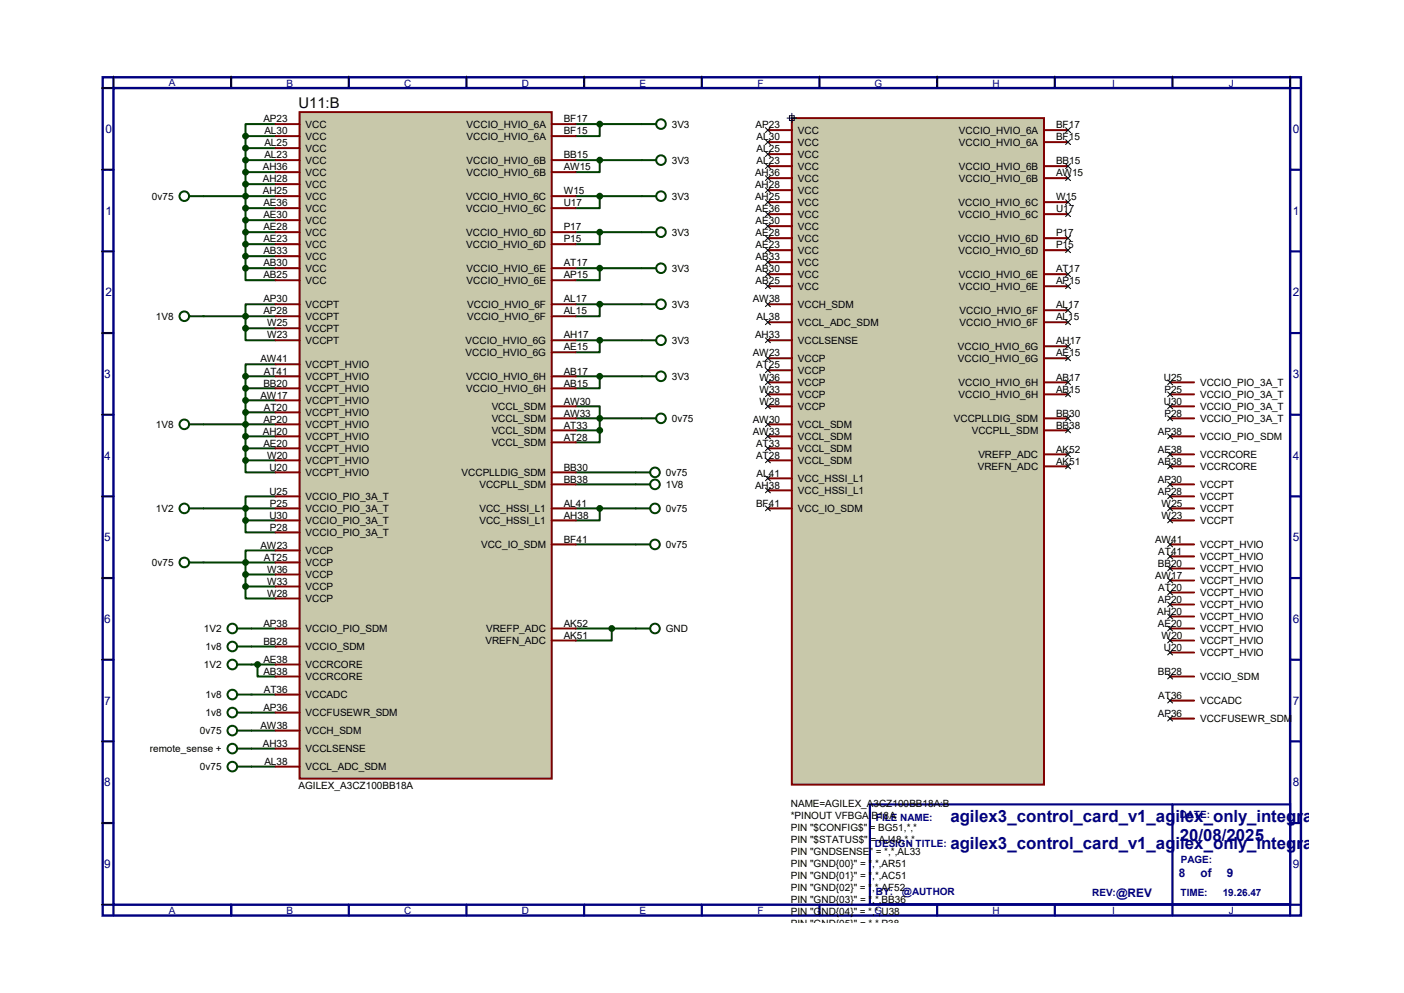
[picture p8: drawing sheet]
<svg xmlns="http://www.w3.org/2000/svg" width="297mm" height="210mm" viewBox="0 0 297 210" stroke-linecap="round" stroke-linejoin="round" font-family="sans-serif">
<path d="M21.7 16.3h253.5v177.3h-253.5zM24 18.6h248.9v172.7h-248.9z" fill="none" stroke="#000080" stroke-width=".51"/>
<g fill="none" stroke="#000080" stroke-width=".47">
<path d="M24 16.3v2.3h-2.3M48.9 16.3v2.3M73.8 16.3v2.3M98.7 16.3v2.3M123.6 16.3v2.3M148.5 16.3v2.3M173.4 16.3v2.3M198.2 16.3v2.3M223.1 16.3v2.3M248 16.3v2.3M272.9 16.3v2.3h2.3M21.7 35.9h2.3"/>
<path d="M272.9 35.9h2.3M21.7 53.2h2.3M272.9 53.2h2.3M21.7 70.4h2.3M272.9 70.4h2.3M21.7 87.7h2.3M272.9 87.7h2.3M21.7 105h2.3M272.9 105h2.3M21.7 122.3h2.3M21.7 139.5h2.3M272.9 122.3h2.3"/>
<path d="M272.9 139.5h2.3M21.7 156.8h2.3M272.9 156.8h2.3M21.7 174.1h2.3M272.9 174.1h2.3M21.7 191.3h2.3v2.3M48.9 191.3v2.3M73.8 191.3v2.3M98.7 191.3v2.3M123.6 191.3v2.3M148.5 191.3v2.3M173.4 191.3v2.3"/>
<path d="M198.2 191.3v2.3M223.1 191.3v2.3M248 191.3v2.3M275.2 191.3h-2.3v2.3"/>
</g>
<g fill="none" stroke="#000" stroke-width=".21">
<path d="M21.5 18.6h2.3M24 16.1v2.3M48.9 16.1v2.3M73.8 16.1v2.3M98.7 16.1v2.3M123.6 16.1v2.3M148.5 16.1v2.3M173.4 16.1v2.3M198.2 16.1l.1 2.3M223.1 16.1l.1 2.3M248 16.1l.1 2.3M272.9 16.1l.1 2.3"/>
<path d="M21.5 35.9h2.3M21.5 53.2h2.3M21.5 70.4h2.3M21.5 87.7h2.3M21.5 105h2.3M21.5 122.3h2.3M21.5 139.5h2.3M21.5 156.8h2.3M21.5 174.1h2.3M21.5 191.3h2.3"/>
</g>
<path d="M184 170.1h88.9v21.1h-88.9z" fill="#fff" stroke="#000080" stroke-width=".47"/>
<path d="M248 170.1v21.1" fill="none" stroke="#000080" stroke-width=".47"/>
<g fill="none" stroke="#004000" stroke-width=".42">
<path d="M51.9 28.8h6.4M51.9 28.8v27.9M51.9 31.3h6.4M51.9 33.9h6.4M51.9 36.4h6.4M51.9 38.9h6.4M58.3 26.2h-6.4v2.6M121.8 33.9h14M121.8 26.2h14M126.9 26.2v2.6h-5.1M126.9 33.9v2.5h-5.1M43.1 41.5h15.2"/>
<path d="M51.9 56.7v2.6h6.4M51.9 44h6.4M51.9 46.6h6.4M51.9 49.1h6.4M51.9 51.6h6.4M51.9 54.2h6.4M51.9 56.7h6.4M121.8 41.5h14M121.8 49.1h14M121.8 56.7h14M126.9 41.5v2.5h-5.1M126.9 49.1v2.5h-5.1"/>
<path d="M126.9 56.7v2.6h-5.1M43.1 66.9h15.2M51.9 69.4v2.6h6.4M51.9 79.6v17.8M51.9 69.4h6.4M51.9 79.6h6.4M58.3 64.3h-6.4v5.1M58.3 77h-6.4v2.6M121.8 64.3h14M121.8 72h14M121.8 79.6h14M126.9 64.3v2.6h-5.1"/>
<path d="M126.9 72v2.5h-5.1M126.9 79.6v2.5h-5.1M43.1 89.7h15.2M51.9 97.4v2.5h6.4M51.9 97.4h6.4M51.9 94.8h6.4M51.9 92.3h6.4M51.9 87.2h6.4M51.9 84.7h6.4M51.9 82.1h6.4M121.8 85.9h5.1v5.1M121.8 99.9h12.7"/>
<path d="M121.8 91h5.1M121.8 88.5h14M126.9 91v2.6h-5.1M43.1 107.5h15.2M43.1 119h15.2M51.9 110.1v2.5h6.4M51.9 110.1h6.4M58.3 105h-6.4v5.1M58.3 116.4h-6.4v7.6M121.8 102.4h12.7M121.8 107.5h12.7M121.8 115.1h12.7"/>
<path d="M126.9 107.5v2.6h-5.1M51.9 124v2.6h6.4M51.9 124h6.4M51.9 121.5h6.4M53.2 136.7h5.1M53.2 132.9h5.1M121.8 132.9h12.7M129.4 132.9v2.6h-7.6M53.2 146.9h5.1M53.2 158.3h5.1M53.2 140.5h5.1M53.2 150.7h5.1"/>
<path d="M53.2 154.5h5.1M54.5 140.5v2.6h3.8M53.2 162.1h5.1"/>
</g>
<path d="M63.4 23.7h53.3v141h-53.3z" fill="#c8c8aa" stroke="#800000" stroke-width=".42"/>
<g fill="none" stroke="#800000" stroke-width=".42">
<path d="M58.3 26.2h5.1M58.3 28.8h5.1M58.3 31.3h5.1M58.3 33.9h5.1M58.3 36.4h5.1M58.3 38.9h5.1M116.7 26.2h5.1M116.7 28.8h5.1M116.7 33.9h5.1M116.7 36.4h5.1M58.3 44h5.1M58.3 49.1h5.1"/>
<path d="M58.3 51.6h5.1M58.3 56.7h5.1M58.3 59.3h5.1M58.3 41.5h5.1M58.3 46.6h5.1M58.3 54.2h5.1M116.7 44h5.1M116.7 49.1h5.1M116.7 51.6h5.1M116.7 56.7h5.1M116.7 59.3h5.1M116.7 41.5h5.1"/>
<path d="M58.3 64.3h5.1M58.3 66.9h5.1M58.3 72h5.1M58.3 79.6h5.1M58.3 69.4h5.1M58.3 77h5.1M116.7 64.3h5.1M116.7 66.9h5.1M116.7 72h5.1M116.7 74.5h5.1M116.7 79.6h5.1M58.3 82.1h5.1"/>
<path d="M58.3 84.7h5.1M58.3 87.2h5.1M58.3 89.7h5.1M58.3 92.3h5.1M58.3 94.8h5.1M58.3 97.4h5.1M58.3 99.9h5.1M116.7 82.1h5.1M116.7 99.9h5.1M116.7 88.5h5.1M116.7 85.9h5.1M116.7 91h5.1"/>
<path d="M116.7 93.6h5.1M58.3 105h5.1M58.3 107.5h5.1M58.3 110.1h5.1M58.3 112.6h5.1M58.3 116.4h5.1M58.3 119h5.1M116.7 107.5h5.1M116.7 110.1h5.1M116.7 102.4h5.1M116.7 115.1h5.1M58.3 132.9h5.1"/>
<path d="M58.3 136.7h5.1M58.3 121.5h5.1M58.3 124h5.1M58.3 126.6h5.1M116.7 132.9h5.1M116.7 135.5h5.1M58.3 140.5h5.1M58.3 143.1h5.1M58.3 146.9h5.1M58.3 150.7h5.1M58.3 154.5h5.1M58.3 158.3h5.1"/>
<path d="M58.3 162.1h5.1"/>
</g>
<g fill="none" stroke="#004000" stroke-width=".42">
<path d="M135.8 26.2h3M135.8 33.9h3M40 41.5h3.1M135.8 41.5h3M135.8 49.1h3M135.8 56.7h3M40 66.9h3.1M135.8 64.3h3M135.8 72h3M135.8 79.6h3M40 89.7h3.1M134.5 99.9h3"/>
<path d="M135.8 88.5h3M40 107.5h3.1M40 119h3.1M134.5 102.4h3M134.5 107.5h3M134.5 115.1h3M50.2 136.7h3M50.2 132.9h3M134.5 132.9h3M50.2 146.9h3M50.2 158.3h3M50.2 140.5h3"/>
<path d="M50.2 150.7h3M50.2 154.5h3M50.2 162.1h3"/>
<circle cx="139.8" cy="26.2" r="1.02"/>
<circle cx="139.8" cy="33.9" r="1.02"/>
<circle cx="39" cy="41.5" r="1.02"/>
<circle cx="139.8" cy="56.7" r="1.02"/>
<circle cx="139.8" cy="41.5" r="1.02"/>
<circle cx="139.8" cy="49.1" r="1.02"/>
<circle cx="39" cy="66.9" r="1.02"/>
<circle cx="139.8" cy="72" r="1.02"/>
<circle cx="139.8" cy="79.6" r="1.02"/>
<circle cx="139.8" cy="64.3" r="1.02"/>
<circle cx="39" cy="89.7" r="1.02"/>
<circle cx="138.6" cy="99.9" r="1.02"/>
<circle cx="139.8" cy="88.5" r="1.02"/>
<circle cx="39" cy="107.5" r="1.02"/>
<circle cx="39" cy="119" r="1.02"/>
<circle cx="138.6" cy="102.4" r="1.02"/>
<circle cx="138.6" cy="115.1" r="1.02"/>
<circle cx="138.6" cy="107.5" r="1.02"/>
<circle cx="49.1" cy="136.7" r="1.02"/>
<circle cx="49.1" cy="132.9" r="1.02"/>
<circle cx="138.6" cy="132.9" r="1.02"/>
<circle cx="49.1" cy="140.5" r="1.02"/>
<circle cx="49.1" cy="154.5" r="1.02"/>
<circle cx="49.1" cy="158.3" r="1.02"/>
<circle cx="49.1" cy="150.7" r="1.02"/>
<circle cx="49.1" cy="146.9" r="1.02"/>
<circle cx="49.1" cy="162.1" r="1.02"/>
</g>
<g fill="#004000" stroke="#004000" stroke-width=".42">
<circle cx="51.9" cy="28.8" r=".51"/>
<circle cx="51.9" cy="31.3" r=".51"/>
<circle cx="51.9" cy="33.9" r=".51"/>
<circle cx="51.9" cy="36.4" r=".51"/>
<circle cx="51.9" cy="38.9" r=".51"/>
<circle cx="51.9" cy="41.5" r=".51"/>
<circle cx="51.9" cy="44" r=".51"/>
<circle cx="51.9" cy="46.6" r=".51"/>
<circle cx="51.9" cy="49.1" r=".51"/>
<circle cx="51.9" cy="51.6" r=".51"/>
<circle cx="51.9" cy="54.2" r=".51"/>
<circle cx="51.9" cy="56.7" r=".51"/>
<circle cx="51.9" cy="69.4" r=".51"/>
<circle cx="51.9" cy="66.9" r=".51"/>
<circle cx="126.9" cy="26.2" r=".51"/>
<circle cx="126.9" cy="33.9" r=".51"/>
<circle cx="126.9" cy="41.5" r=".51"/>
<circle cx="126.9" cy="49.1" r=".51"/>
<circle cx="126.9" cy="56.7" r=".51"/>
<circle cx="126.9" cy="64.3" r=".51"/>
<circle cx="126.9" cy="72" r=".51"/>
<circle cx="126.9" cy="79.6" r=".51"/>
<circle cx="126.9" cy="91" r=".51"/>
<circle cx="126.9" cy="88.5" r=".51"/>
<circle cx="51.9" cy="97.4" r=".51"/>
<circle cx="51.9" cy="94.8" r=".51"/>
<circle cx="51.9" cy="92.3" r=".51"/>
<circle cx="51.9" cy="89.7" r=".51"/>
<circle cx="51.9" cy="87.2" r=".51"/>
<circle cx="51.9" cy="84.7" r=".51"/>
<circle cx="51.9" cy="82.1" r=".51"/>
<circle cx="51.9" cy="79.6" r=".51"/>
<circle cx="51.9" cy="110.1" r=".51"/>
<circle cx="51.9" cy="107.5" r=".51"/>
<circle cx="51.9" cy="124" r=".51"/>
<circle cx="51.9" cy="121.5" r=".51"/>
<circle cx="51.9" cy="119" r=".51"/>
<circle cx="54.5" cy="140.5" r=".51"/>
<circle cx="126.9" cy="107.5" r=".51"/>
<circle cx="129.4" cy="132.9" r=".51"/>
</g>
<path d="M167.5 25h53.4v140.9h-53.4z" fill="#c8c8aa" stroke="#800000" stroke-width=".42"/>
<path d="M166.5 25h2M167 24.5h1v1h-1zM167.5 24v2" fill="none" stroke="#000040" stroke-width=".21"/>
<g fill="none" stroke="#800000" stroke-width=".42">
<path d="M162.4 27.5h5.1M162.4 30.1h5.1M162.4 32.6h5.1M162.4 35.1h5.1M162.4 37.7h5.1M220.9 27.5h5M220.9 30.1h5M220.9 35.1h5M220.9 37.7h5M162.4 45.3h5.1M162.4 50.4h5.1M162.4 52.9h5.1"/>
<path d="M162.4 58h5.1M162.4 40.2h5.1M162.4 42.8h5.1M162.4 47.8h5.1M162.4 55.5h5.1M220.9 45.3h5M220.9 50.4h5M220.9 52.9h5M220.9 58h5M220.9 42.8h5M162.4 60.5h5.1M162.4 68.2h5.1"/>
<path d="M162.4 75.8h5.1M162.4 64.3h5.1M162.4 72h5.1M162.4 78.3h5.1M220.9 60.5h5M220.9 65.6h5M220.9 68.2h5M220.9 73.2h5M220.9 75.8h5M162.4 80.9h5.1M162.4 83.4h5.1M162.4 85.9h5.1"/>
<path d="M162.4 92.3h5.1M162.4 89.7h5.1M162.4 94.8h5.1M162.4 97.4h5.1M220.9 80.9h5M220.9 83.4h5M220.9 88.5h5M220.9 96.1h5M220.9 98.6h5M220.9 91h5M247.5 80.9h5.1M247.5 83.4h5.1"/>
<path d="M247.5 85.9h5.1M247.5 88.5h5.1M247.5 92.3h5.1M247.5 96.1h5.1M247.5 98.6h5.1M162.4 107.5h5.1M162.4 101.2h5.1M162.4 103.7h5.1M247.5 102.4h5.1M247.5 105h5.1M247.5 107.5h5.1M247.5 110.1h5.1"/>
<path d="M247.5 115.1h5.1M247.5 117.7h5.1M247.5 120.2h5.1M247.5 122.8h5.1M247.5 125.3h5.1M247.5 127.8h5.1M247.5 130.4h5.1M247.5 132.9h5.1M247.5 135.5h5.1M247.5 138h5.1M247.5 143.1h5.1M247.5 148.2h5.1"/>
<path d="M247.5 152h5.1"/>
</g>
<g fill="none" stroke="#000" stroke-width=".21">
<path d="M161.9 27l1.1 1M161.9 29.5l1.1 1.1M161.9 32.1l1.1 1M161.9 34.6l1.1 1M161.9 37.2l1.1 1M161.9 39.7l1.1 1M163 27l-1.1 1M163 29.5l-1.1 1.1M163 32.1l-1.1 1M163 34.6l-1.1 1M163 37.2l-1.1 1M163 39.7l-1.1 1"/>
<path d="M225.4 34.6l1.1 1M225.4 37.2l1.1 1M225.4 27l1.1 1M225.4 29.5l1.1 1.1M226.5 34.6l-1.1 1M226.5 37.2l-1.1 1M226.5 27l-1.1 1M226.5 29.5l-1.1 1.1M161.9 42.2l1.1 1.1M161.9 44.8l1.1 1M161.9 47.3l1.1 1M161.9 49.9l1.1 1"/>
<path d="M161.9 52.4l1.1 1M161.9 54.9l1.1 1.1M161.9 57.5l1.1 1M163 42.2l-1.1 1.1M163 44.8l-1.1 1M163 47.3l-1.1 1M163 49.9l-1.1 1M163 52.4l-1.1 1M163 54.9l-1.1 1.1M163 57.5l-1.1 1M225.4 44.8l1.1 1M225.4 49.9l1.1 1"/>
<path d="M225.4 52.4l1.1 1M225.4 57.5l1.1 1M225.4 42.2l1.1 1.1M226.5 44.8l-1.1 1M226.5 49.9l-1.1 1M226.5 52.4l-1.1 1M226.5 57.5l-1.1 1M226.5 42.2l-1.1 1.1M161.9 60l1.1 1M161.9 63.8l1.1 1.1M161.9 71.5l1.1 1M161.9 67.6l1.1 1.1"/>
<path d="M161.9 75.3l1.1 1M161.9 77.8l1.1 1M163 60l-1.1 1M163 63.8l-1.1 1.1M163 71.5l-1.1 1M163 67.6l-1.1 1.1M163 75.3l-1.1 1M163 77.8l-1.1 1M225.4 60l1.1 1M225.4 65.1l1.1 1M225.4 67.6l1.1 1.1M225.4 72.7l1.1 1"/>
<path d="M225.4 75.3l1.1 1M226.5 60l-1.1 1M226.5 65.1l-1.1 1M226.5 67.6l-1.1 1.1M226.5 72.7l-1.1 1M226.5 75.3l-1.1 1M161.9 91.8l1.1 1M161.9 89.2l1.1 1.1M161.9 94.3l1.1 1M161.9 96.9l1.1 1M161.9 80.3l1.1 1.1M161.9 82.9l1.1 1"/>
<path d="M161.9 85.4l1.1 1M163 91.8l-1.1 1M163 89.2l-1.1 1.1M163 94.3l-1.1 1M163 96.9l-1.1 1M163 80.3l-1.1 1.1M163 82.9l-1.1 1M163 85.4l-1.1 1M225.4 80.3l1.1 1.1M225.4 82.9l1.1 1M225.4 88l1.1 1M225.4 90.5l1.1 1"/>
<path d="M225.4 95.6l1.1 1M225.4 98.1l1.1 1M226.5 80.3l-1.1 1.1M226.5 82.9l-1.1 1M226.5 88l-1.1 1M226.5 90.5l-1.1 1M226.5 95.6l-1.1 1M226.5 98.1l-1.1 1M247 80.3l1.1 1.1M247 82.9l1.1 1M247 85.4l1.1 1M247 88l1.1 1"/>
<path d="M247 91.8l1.1 1M247 95.6l1.1 1M247 98.1l1.1 1M248.1 80.3l-1.1 1.1M248.1 82.9l-1.1 1M248.1 85.4l-1.1 1M248.1 88l-1.1 1M248.1 91.8l-1.1 1M248.1 95.6l-1.1 1M248.1 98.1l-1.1 1M161.9 100.7l1.1 1M161.9 103.2l1.1 1"/>
<path d="M161.9 107l1.1 1M163 100.7l-1.1 1M163 103.2l-1.1 1M163 107l-1.1 1M247 101.9l1.1 1.1M247 104.5l1.1 1M247 107l1.1 1M247 109.6l1.1 1M247 114.6l1.1 1.1M247 117.2l1.1 1M247 119.7l1.1 1M248.1 101.9l-1.1 1.1"/>
<path d="M248.1 104.5l-1.1 1M248.1 107l-1.1 1M248.1 109.6l-1.1 1M248.1 114.6l-1.1 1.1M248.1 117.2l-1.1 1M248.1 119.7l-1.1 1M247 122.3l1.1 1M247 124.8l1.1 1M247 127.3l1.1 1.1M247 129.9l1.1 1M247 132.4l1.1 1M247 135l1.1 1"/>
<path d="M247 137.5l1.1 1M248.1 122.3l-1.1 1M248.1 124.8l-1.1 1M248.1 127.3l-1.1 1.1M248.1 129.9l-1.1 1M248.1 132.4l-1.1 1M248.1 135l-1.1 1M248.1 137.5l-1.1 1M247 142.6l1.1 1M247 147.7l1.1 1M247 151.5l1.1 1M248.1 142.6l-1.1 1"/>
<path d="M248.1 147.7l-1.1 1M248.1 151.5l-1.1 1"/>
</g>
<g font-size="3.6" fill="#000080">
<text x="201" y="173.8">agilex3_control_card_v1_agilex_only_integrated_magneti</text>
<text x="201" y="179.6">agilex3_control_card_v1_agilex_only_integrated_magneti</text>
<text x="249.6" y="177.8">20/08/2025</text>
</g>
<text font-size="3.1" x="63.2" y="22.8">U11:B</text>
<g font-size="2.5" fill="#000080">
<text x="22.3" y="28.2">0</text>
<text x="273.5" y="28.2">0</text>
<text x="22.3" y="45.4">1</text>
<text x="273.5" y="45.4">1</text>
<text x="22.3" y="62.7">2</text>
<text x="273.5" y="62.7">2</text>
<text x="22.1" y="80">3</text>
<text x="273.5" y="80">3</text>
<text x="22.1" y="97.2">4</text>
<text x="273.5" y="97.2">4</text>
<text x="22.1" y="114.5">5</text>
<text x="273.5" y="114.5">5</text>
<text x="22.1" y="131.8">6</text>
<text x="273.5" y="131.8">6</text>
<text x="22.1" y="149.1">7</text>
<text x="273.5" y="149.1">7</text>
<text x="22.1" y="166.3">8</text>
<text x="273.5" y="166.3">8</text>
<text x="22.1" y="183.6">9</text>
<text x="249.4" y="185.5">8</text>
<text x="254" y="185.5">of</text>
<text x="259.5" y="185.5">9</text>
<text x="273.5" y="183.6">9</text>
<text x="236.1" y="189.6">@REV</text>
</g>
<g font-size="2.1" fill="#000080">
<text x="35.7" y="18.1">A</text>
<text x="60.6" y="18.4">B</text>
<text x="85.5" y="18.4">C</text>
<text x="110.4" y="18.4">D</text>
<text x="135.3" y="18.4">E</text>
<text x="160.3" y="18.4">F</text>
<text x="185" y="18.4">G</text>
<text x="209.9" y="18.4">H</text>
<text x="235.3" y="18.4">I</text>
<text x="260" y="18.4">J</text>
<text x="185.3" y="173.6">FILE NAME:</text>
<text x="249.6" y="173.1">DATE:</text>
<text x="185.1" y="179.1">DESIGN TITLE:</text>
<text x="249.8" y="182.5">PAGE:</text>
<text x="185.3" y="189.4">BY:</text>
<text x="190.9" y="189.4">@AUTHOR</text>
<text x="231.1" y="189.5">REV:</text>
<text x="249.7" y="189.5">TIME:</text>
<text x="258.7" y="189.5">19.26.47</text>
<text x="35.7" y="193.4">A</text>
<text x="60.6" y="193.4">B</text>
<text x="85.5" y="193.4">C</text>
<text x="110.4" y="193.4">D</text>
<text x="135.3" y="193.4">E</text>
<text x="160.3" y="193.4">F</text>
<text x="185" y="193.4">G</text>
<text x="209.9" y="193.4">H</text>
<text x="235.3" y="193.4">I</text>
<text x="260" y="193.4">J</text>
</g>
<g font-size="2.1">
<text x="55.7" y="25.9">AP23</text>
<text x="55.9" y="28.4">AL30</text>
<text x="64.6" y="27">VCC</text>
<text x="64.6" y="29.5">VCC</text>
<text x="98.7" y="27">VCCIO_HVIO_6A</text>
<text x="98.7" y="29.5">VCCIO_HVIO_6A</text>
<text x="119.3" y="25.9">BF17</text>
<text x="119.3" y="28.4">BF15</text>
<text x="142.1" y="27">3V3</text>
<text x="159.9" y="27.1">AP23</text>
<text x="160.1" y="29.7">AL30</text>
<text x="168.8" y="28.3">VCC</text>
<text x="202.9" y="28.3">VCCIO_HVIO_6A</text>
<text x="223.4" y="27.1">BF17</text>
<text x="223.4" y="29.7">BF15</text>
<text x="55.9" y="30.9">AL25</text>
<text x="55.9" y="33.5">AL23</text>
<text x="64.6" y="32.1">VCC</text>
<text x="64.6" y="34.6">VCC</text>
<text x="98.7" y="34.6">VCCIO_HVIO_6B</text>
<text x="119.3" y="33.5">BB15</text>
<text x="142.1" y="34.6">3V3</text>
<text x="160.1" y="32.2">AL25</text>
<text x="160.1" y="34.8">AL23</text>
<text x="168.8" y="30.8">VCC</text>
<text x="168.8" y="33.4">VCC</text>
<text x="168.8" y="35.9">VCC</text>
<text x="202.9" y="35.9">VCCIO_HVIO_6B</text>
<text x="202.9" y="30.8">VCCIO_HVIO_6A</text>
<text x="223.4" y="34.8">BB15</text>
<text x="55.6" y="36">AH36</text>
<text x="55.6" y="38.6">AH28</text>
<text x="55.6" y="41.1">AH25</text>
<text x="64.6" y="37.2">VCC</text>
<text x="64.6" y="39.7">VCC</text>
<text x="98.7" y="37.2">VCCIO_HVIO_6B</text>
<text x="119.3" y="36">AW15</text>
<text x="119.3" y="41.1">W15</text>
<text x="159.7" y="37.3">AH36</text>
<text x="159.7" y="39.8">AH28</text>
<text x="168.8" y="38.4">VCC</text>
<text x="168.8" y="41">VCC</text>
<text x="202.9" y="38.4">VCCIO_HVIO_6B</text>
<text x="223.4" y="37.3">AW15</text>
<text x="32.1" y="42.2">0v75</text>
<text x="55.7" y="43.6">AE36</text>
<text x="55.7" y="46.2">AE30</text>
<text x="64.6" y="42.2">VCC</text>
<text x="64.6" y="44.8">VCC</text>
<text x="64.6" y="47.3">VCC</text>
<text x="98.6" y="44.8">VCCIO_HVIO_6C</text>
<text x="98.6" y="42.2">VCCIO_HVIO_6C</text>
<text x="119.3" y="43.6">U17</text>
<text x="142.1" y="42.2">3V3</text>
<text x="159.7" y="42.4">AH25</text>
<text x="159.9" y="44.9">AE36</text>
<text x="159.9" y="47.5">AE30</text>
<text x="168.8" y="43.5">VCC</text>
<text x="168.8" y="46.1">VCC</text>
<text x="202.8" y="46.1">VCCIO_HVIO_6C</text>
<text x="202.8" y="43.5">VCCIO_HVIO_6C</text>
<text x="223.4" y="44.9">U17</text>
<text x="223.4" y="42.4">W15</text>
<text x="55.7" y="48.7">AE28</text>
<text x="55.7" y="51.3">AE23</text>
<text x="55.7" y="53.8">AB33</text>
<text x="64.6" y="49.9">VCC</text>
<text x="64.6" y="52.4">VCC</text>
<text x="98.6" y="49.9">VCCIO_HVIO_6D</text>
<text x="98.6" y="52.4">VCCIO_HVIO_6D</text>
<text x="119.3" y="48.7">P17</text>
<text x="119.3" y="51.3">P15</text>
<text x="142.1" y="49.9">3V3</text>
<text x="159.9" y="50">AE28</text>
<text x="159.9" y="52.5">AE23</text>
<text x="168.8" y="48.6">VCC</text>
<text x="168.8" y="51.1">VCC</text>
<text x="168.8" y="53.7">VCC</text>
<text x="202.8" y="51.1">VCCIO_HVIO_6D</text>
<text x="202.8" y="53.7">VCCIO_HVIO_6D</text>
<text x="223.4" y="50">P17</text>
<text x="223.4" y="52.5">P15</text>
<text x="55.7" y="56.3">AB30</text>
<text x="55.7" y="58.9">AB25</text>
<text x="64.6" y="54.9">VCC</text>
<text x="64.6" y="57.5">VCC</text>
<text x="98.7" y="57.5">VCCIO_HVIO_6E</text>
<text x="119.3" y="56.3">AT17</text>
<text x="119.3" y="58.9">AP15</text>
<text x="142.1" y="57.5">3V3</text>
<text x="159.9" y="55.1">AB33</text>
<text x="159.9" y="57.6">AB30</text>
<text x="168.8" y="56.2">VCC</text>
<text x="168.8" y="58.8">VCC</text>
<text x="202.9" y="58.8">VCCIO_HVIO_6E</text>
<text x="223.4" y="57.6">AT17</text>
<text x="55.7" y="64">AP30</text>
<text x="64.6" y="60">VCC</text>
<text x="64.6" y="65.1">VCCPT</text>
<text x="98.7" y="60">VCCIO_HVIO_6E</text>
<text x="98.8" y="65.1">VCCIO_HVIO_6F</text>
<text x="119.3" y="64">AL17</text>
<text x="142.1" y="65.1">3V3</text>
<text x="159.3" y="64">AW38</text>
<text x="159.9" y="60.2">AB25</text>
<text x="168.8" y="61.3">VCC</text>
<text x="168.8" y="65.1">VCCH_SDM</text>
<text x="202.9" y="61.3">VCCIO_HVIO_6E</text>
<text x="223.4" y="60.2">AP15</text>
<text x="223.4" y="65.2">AL17</text>
<text x="33" y="67.6">1V8</text>
<text x="55.7" y="66.5">AP28</text>
<text x="56.5" y="69">W25</text>
<text x="56.5" y="71.6">W23</text>
<text x="64.6" y="67.6">VCCPT</text>
<text x="64.6" y="70.2">VCCPT</text>
<text x="98.8" y="67.6">VCCIO_HVIO_6F</text>
<text x="119.3" y="66.5">AL15</text>
<text x="119.3" y="71.6">AH17</text>
<text x="159.7" y="71.6">AH33</text>
<text x="160.1" y="67.8">AL38</text>
<text x="168.8" y="68.9">VCCL_ADC_SDM</text>
<text x="203" y="66.4">VCCIO_HVIO_6F</text>
<text x="203" y="68.9">VCCIO_HVIO_6F</text>
<text x="223.4" y="67.8">AL15</text>
<text x="55.1" y="76.7">AW41</text>
<text x="64.6" y="72.7">VCCPT</text>
<text x="64.6" y="77.8">VCCPT_HVIO</text>
<text x="98.5" y="72.7">VCCIO_HVIO_6G</text>
<text x="98.5" y="75.3">VCCIO_HVIO_6G</text>
<text x="119.3" y="74.1">AE15</text>
<text x="142.1" y="72.7">3V3</text>
<text x="159.3" y="75.4">AW23</text>
<text x="159.9" y="77.9">AT25</text>
<text x="168.8" y="72.7">VCCLSENSE</text>
<text x="168.8" y="76.5">VCCP</text>
<text x="202.6" y="74">VCCIO_HVIO_6G</text>
<text x="202.6" y="76.5">VCCIO_HVIO_6G</text>
<text x="223.4" y="72.9">AH17</text>
<text x="223.4" y="75.4">AE15</text>
<text x="55.7" y="81.7">BB20</text>
<text x="55.8" y="79.2">AT41</text>
<text x="64.6" y="80.3">VCCPT_HVIO</text>
<text x="64.6" y="82.9">VCCPT_HVIO</text>
<text x="98.6" y="80.3">VCCIO_HVIO_6H</text>
<text x="98.6" y="82.9">VCCIO_HVIO_6H</text>
<text x="119.3" y="79.2">AB17</text>
<text x="119.3" y="81.7">AB15</text>
<text x="142.1" y="80.3">3V3</text>
<text x="160.7" y="80.5">W36</text>
<text x="160.7" y="83">W33</text>
<text x="168.8" y="79.1">VCCP</text>
<text x="168.8" y="81.6">VCCP</text>
<text x="202.8" y="81.6">VCCIO_HVIO_6H</text>
<text x="223.4" y="80.5">AB17</text>
<text x="223.4" y="83">AB15</text>
<text x="246.2" y="80.5">U25</text>
<text x="246.3" y="83">P25</text>
<text x="253.9" y="81.6">VCCIO_PIO_3A_T</text>
<text x="55.1" y="84.3">AW17</text>
<text x="55.7" y="89.4">AP20</text>
<text x="55.8" y="86.8">AT20</text>
<text x="64.6" y="85.4">VCCPT_HVIO</text>
<text x="64.6" y="88">VCCPT_HVIO</text>
<text x="104" y="89.2">VCCL_SDM</text>
<text x="104" y="86.7">VCCL_SDM</text>
<text x="119.3" y="88.1">AW33</text>
<text x="119.3" y="85.6">AW30</text>
<text x="142.1" y="89.2">0v75</text>
<text x="159.3" y="89.4">AW30</text>
<text x="160.7" y="85.6">W28</text>
<text x="168.8" y="84.2">VCCP</text>
<text x="168.8" y="86.7">VCCP</text>
<text x="201.8" y="89.2">VCCPLLDIG_SDM</text>
<text x="202.8" y="84.2">VCCIO_HVIO_6H</text>
<text x="223.4" y="88.1">BB30</text>
<text x="246.2" y="85.6">U30</text>
<text x="246.3" y="88.1">P28</text>
<text x="253.9" y="84.2">VCCIO_PIO_3A_T</text>
<text x="253.9" y="86.7">VCCIO_PIO_3A_T</text>
<text x="253.9" y="89.2">VCCIO_PIO_3A_T</text>
<text x="33" y="90.5">1V8</text>
<text x="55.6" y="91.9">AH20</text>
<text x="55.7" y="94.4">AE20</text>
<text x="64.6" y="90.5">VCCPT_HVIO</text>
<text x="64.6" y="93">VCCPT_HVIO</text>
<text x="64.6" y="95.6">VCCPT_HVIO</text>
<text x="104" y="91.8">VCCL_SDM</text>
<text x="104" y="94.3">VCCL_SDM</text>
<text x="119.3" y="90.6">AT33</text>
<text x="119.3" y="93.2">AT28</text>
<text x="159.3" y="91.9">AW33</text>
<text x="159.9" y="94.4">AT33</text>
<text x="168.8" y="93">VCCL_SDM</text>
<text x="168.8" y="90.5">VCCL_SDM</text>
<text x="168.8" y="95.6">VCCL_SDM</text>
<text x="205.6" y="91.8">VCCPLL_SDM</text>
<text x="223.4" y="90.6">BB38</text>
<text x="223.4" y="95.7">AK52</text>
<text x="244.9" y="91.9">AP38</text>
<text x="244.9" y="95.7">AE38</text>
<text x="253.9" y="93">VCCIO_PIO_SDM</text>
<text x="56.5" y="97">W20</text>
<text x="57" y="99.5">U20</text>
<text x="64.6" y="98.1">VCCPT_HVIO</text>
<text x="64.6" y="100.7">VCCPT_HVIO</text>
<text x="97.7" y="100.7">VCCPLLDIG_SDM</text>
<text x="119.3" y="99.5">BB30</text>
<text x="140.8" y="100.7">0v75</text>
<text x="159.9" y="97">AT28</text>
<text x="160.1" y="100.8">AL41</text>
<text x="168.8" y="98.1">VCCL_SDM</text>
<text x="168.8" y="101.9">VCC_HSSI_L1</text>
<text x="206.8" y="99.4">VREFN_ADC</text>
<text x="207" y="96.9">VREFP_ADC</text>
<text x="223.4" y="98.3">AK51</text>
<text x="244.9" y="98.3">AB38</text>
<text x="253.9" y="96.9">VCCRCORE</text>
<text x="253.9" y="99.4">VCCRCORE</text>
<text x="57" y="104.6">U25</text>
<text x="57.1" y="107.1">P25</text>
<text x="64.6" y="105.7">VCCIO_PIO_3A_T</text>
<text x="101.4" y="103.2">VCCPLL_SDM</text>
<text x="119.3" y="102.1">BB38</text>
<text x="119.3" y="107.1">AL41</text>
<text x="140.8" y="103.2">1V8</text>
<text x="159.7" y="103.3">AH38</text>
<text x="159.9" y="107.1">BF41</text>
<text x="168.8" y="104.5">VCC_HSSI_L1</text>
<text x="244.9" y="102.1">AP30</text>
<text x="244.9" y="104.6">AP28</text>
<text x="245.7" y="107.1">W25</text>
<text x="253.9" y="103.2">VCCPT</text>
<text x="253.9" y="105.7">VCCPT</text>
<text x="33" y="108.3">1V2</text>
<text x="57" y="109.7">U30</text>
<text x="57.1" y="112.2">P28</text>
<text x="64.6" y="108.3">VCCIO_PIO_3A_T</text>
<text x="64.6" y="110.8">VCCIO_PIO_3A_T</text>
<text x="64.6" y="113.4">VCCIO_PIO_3A_T</text>
<text x="101.4" y="108.3">VCC_HSSI_L1</text>
<text x="101.4" y="110.8">VCC_HSSI_L1</text>
<text x="119.3" y="109.7">AH38</text>
<text x="140.8" y="108.3">0v75</text>
<text x="168.8" y="108.3">VCC_IO_SDM</text>
<text x="245.7" y="109.7">W23</text>
<text x="253.9" y="108.3">VCCPT</text>
<text x="253.9" y="110.8">VCCPT</text>
<text x="32.1" y="119.7">0v75</text>
<text x="55.1" y="116">AW23</text>
<text x="55.8" y="118.6">AT25</text>
<text x="64.6" y="117.2">VCCP</text>
<text x="64.6" y="119.7">VCCP</text>
<text x="101.8" y="115.9">VCC_IO_SDM</text>
<text x="119.3" y="114.8">BF41</text>
<text x="140.8" y="115.9">0v75</text>
<text x="244.3" y="114.8">AW41</text>
<text x="244.9" y="119.8">BB20</text>
<text x="245" y="117.3">AT41</text>
<text x="253.9" y="115.9">VCCPT_HVIO</text>
<text x="253.9" y="118.4">VCCPT_HVIO</text>
<text x="56.5" y="121.1">W36</text>
<text x="56.5" y="123.7">W33</text>
<text x="64.6" y="122.3">VCCP</text>
<text x="64.6" y="124.8">VCCP</text>
<text x="244.3" y="122.4">AW17</text>
<text x="245" y="124.9">AT20</text>
<text x="253.9" y="121">VCCPT_HVIO</text>
<text x="253.9" y="123.5">VCCPT_HVIO</text>
<text x="56.5" y="126.2">W28</text>
<text x="64.6" y="127.3">VCCP</text>
<text x="244.8" y="130">AH20</text>
<text x="244.9" y="127.5">AP20</text>
<text x="253.9" y="126.1">VCCPT_HVIO</text>
<text x="253.9" y="128.6">VCCPT_HVIO</text>
<text x="253.9" y="131.1">VCCPT_HVIO</text>
<text x="43.1" y="133.7">1V2</text>
<text x="43.5" y="137.5">1v8</text>
<text x="55.7" y="132.5">AP38</text>
<text x="55.7" y="136.4">BB28</text>
<text x="64.6" y="133.7">VCCIO_PIO_SDM</text>
<text x="64.6" y="137.5">VCCIO_SDM</text>
<text x="102.7" y="136.2">VREFN_ADC</text>
<text x="102.8" y="133.7">VREFP_ADC</text>
<text x="119.3" y="132.5">AK52</text>
<text x="119.3" y="135.1">AK51</text>
<text x="140.8" y="133.7">GND</text>
<text x="244.9" y="132.5">AE20</text>
<text x="245.7" y="135.1">W20</text>
<text x="246.2" y="137.6">U20</text>
<text x="253.9" y="133.7">VCCPT_HVIO</text>
<text x="253.9" y="136.2">VCCPT_HVIO</text>
<text x="43.1" y="141.3">1V2</text>
<text x="55.7" y="140.2">AE38</text>
<text x="55.7" y="142.7">AB38</text>
<text x="64.6" y="141.3">VCCRCORE</text>
<text x="64.6" y="143.8">VCCRCORE</text>
<text x="244.9" y="142.7">BB28</text>
<text x="253.9" y="143.8">VCCIO_SDM</text>
<text x="253.9" y="138.8">VCCPT_HVIO</text>
<text x="43.5" y="147.7">1v8</text>
<text x="55.8" y="146.5">AT36</text>
<text x="64.6" y="147.7">VCCADC</text>
<text x="245" y="147.8">AT36</text>
<text x="253.9" y="148.9">VCCADC</text>
<text x="42.3" y="155.3">0v75</text>
<text x="43.5" y="151.5">1v8</text>
<text x="55.1" y="154.1">AW38</text>
<text x="55.7" y="150.3">AP36</text>
<text x="64.6" y="151.5">VCCFUSEWR_SDM</text>
<text x="64.6" y="155.3">VCCH_SDM</text>
<text x="244.9" y="151.6">AP36</text>
<text x="253.9" y="152.7">VCCFUSEWR_SDM</text>
<text x="31.7" y="159.1">remote_sense +</text>
<text x="55.6" y="157.9">AH33</text>
<text x="55.9" y="161.8">AL38</text>
<text x="64.6" y="159.1">VCCLSENSE</text>
<text x="42.3" y="162.9">0v75</text>
<text x="63.2" y="166.8">AGILEX_A3CZ100BB18A</text>
<text x="64.6" y="162.9">VCCL_ADC_SDM</text>
<text x="167.3" y="170.6">NAME=AGILEX_A3CZ100BB18A:B</text>
<text x="167.3" y="173.2">*PINOUT VFBGA B18A</text>
<text x="167.3" y="175.7">PIN &quot;$CONFIG$&quot; = BG51,*,*</text>
<text x="167.3" y="178.3">PIN &quot;$STATUS$&quot; = AJ48,*,*</text>
<text x="167.3" y="180.8">PIN &quot;GNDSENSE&quot; = *,*,AL33</text>
<text x="167.3" y="183.3">PIN &quot;GND{00}&quot; = *,*,AR51</text>
<text x="167.3" y="185.9">PIN &quot;GND{01}&quot; = *,*,AC51</text>
<text x="167.3" y="188.4">PIN &quot;GND{02}&quot; = *,*,AF52</text>
<text x="167.3" y="191">PIN &quot;GND{03}&quot; = *,*,BB36</text>
<text x="167.3" y="193.5">PIN &quot;GND{04}&quot; = *,*,U38</text>
<text x="167.3" y="196">PIN &quot;GND{05}&quot; = *,*,P38</text>
</g>
</svg>
